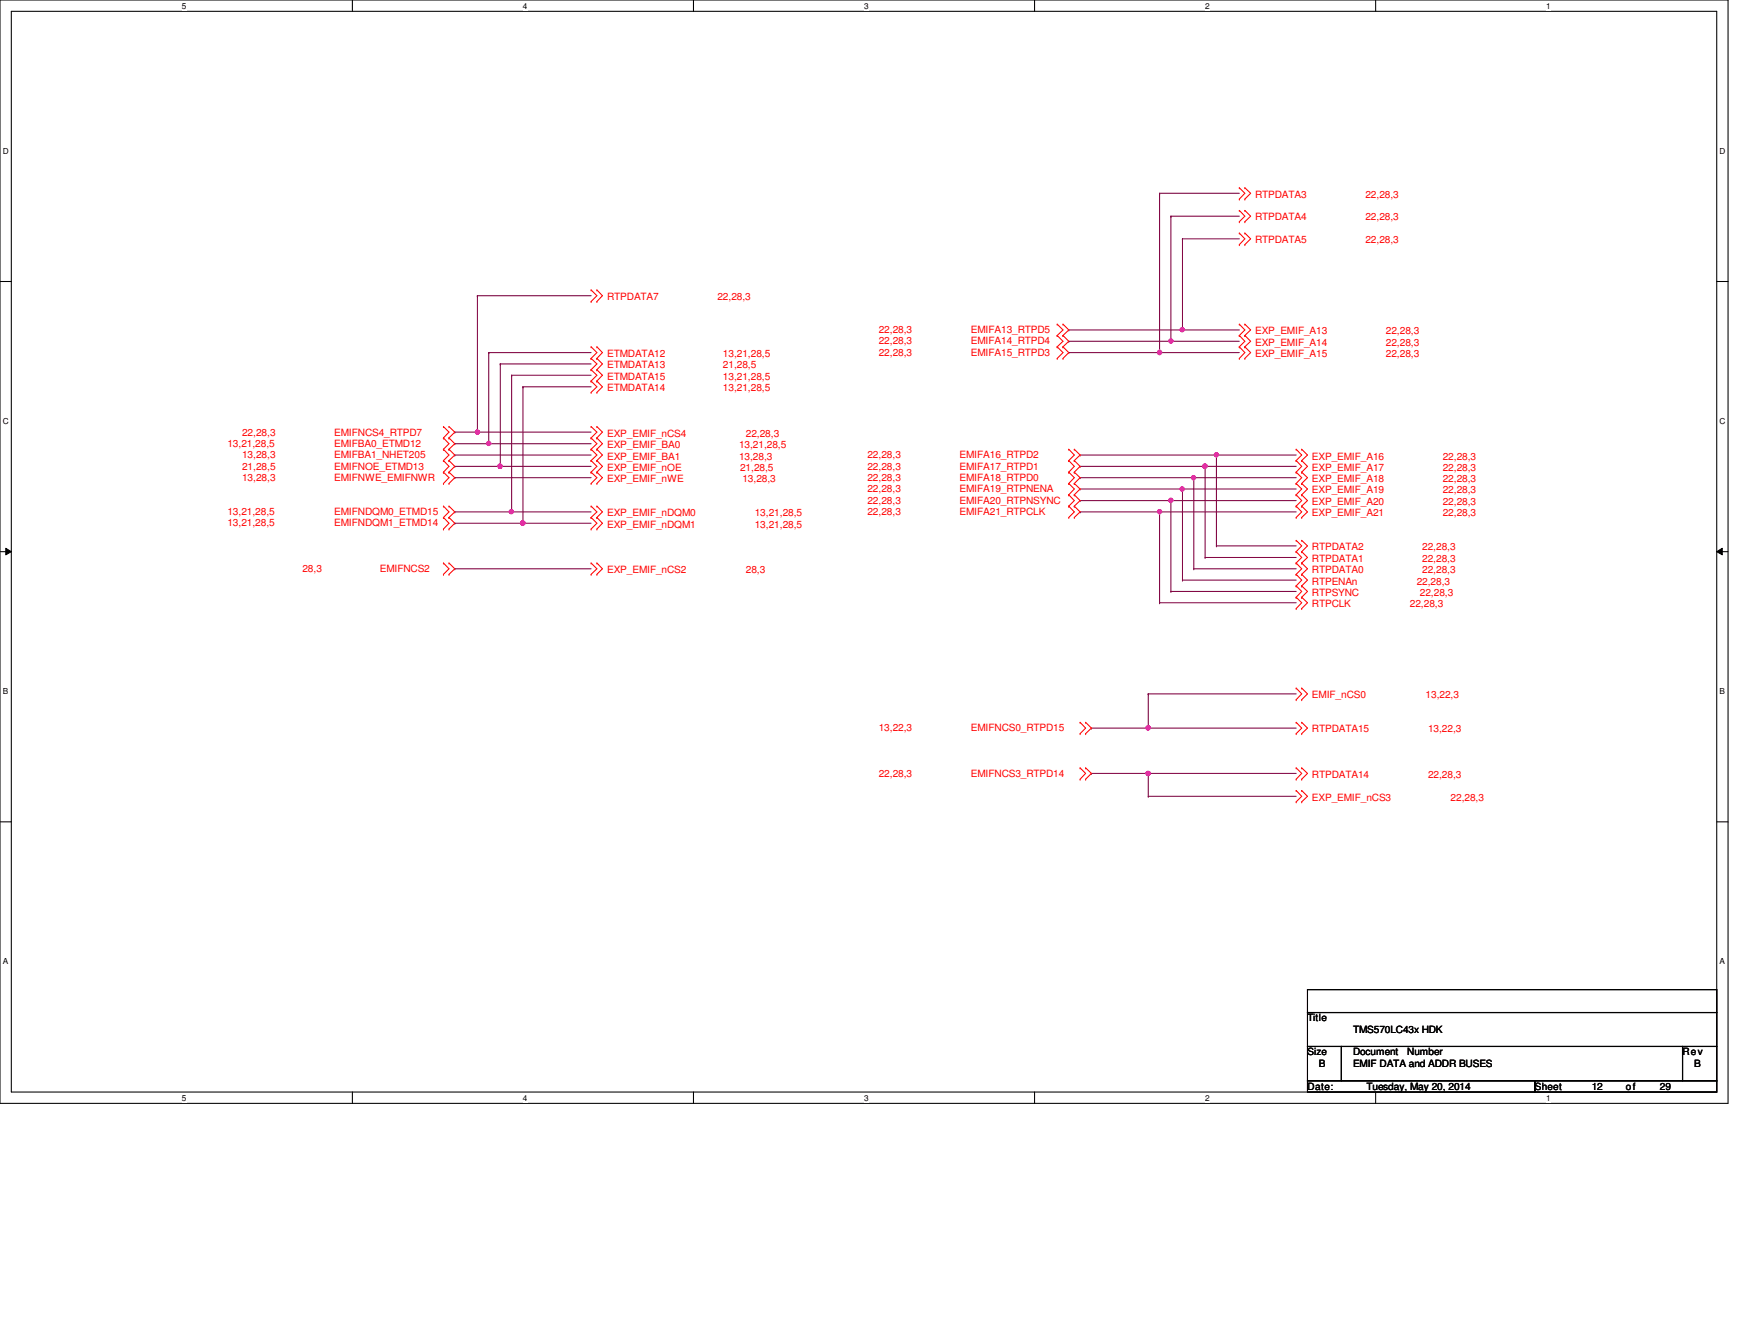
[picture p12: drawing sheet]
<svg xmlns="http://www.w3.org/2000/svg" width="279mm" height="216mm" viewBox="0 0 279 216" stroke-linecap="round" stroke-linejoin="round" font-family="sans-serif">
<path d="M0 0h278v177.4h-278zM1.8 1.8h274.3v173.8h-274.3z" fill="none" stroke="#000" stroke-width=".17"/>
<g fill="#fff">
<path d="M29.3 .2h.7v1.5h-.7z"/>
<path d="M29.3 175.8h.7v1.4h-.7z"/>
</g>
<path d="M56.7 0v1.8M56.7 175.6v1.8" fill="none" stroke="#000" stroke-width=".17"/>
<g fill="#fff">
<path d="M84.1 .2h.7v1.5h-.7z"/>
<path d="M84.1 175.8h.7v1.4h-.7z"/>
</g>
<path d="M111.5 0v1.8M111.5 175.6v1.8" fill="none" stroke="#000" stroke-width=".17"/>
<g fill="#fff">
<path d="M139 .2h.7v1.5h-.7z"/>
<path d="M139 175.8h.7v1.4h-.7z"/>
</g>
<path d="M166.4 0v1.8M166.4 175.6v1.8" fill="none" stroke="#000" stroke-width=".17"/>
<g fill="#fff">
<path d="M193.8 .2h.8v1.5h-.8z"/>
<path d="M193.8 175.8h.8v1.4h-.8z"/>
</g>
<path d="M221.3 0v1.8M221.3 175.6v1.8" fill="none" stroke="#000" stroke-width=".17"/>
<g fill="#fff">
<path d="M248.7 .2h.7v1.5h-.7z"/>
<path d="M248.7 175.8h.7v1.4h-.7z"/>
<path d="M.5 23.5h.9v1.5h-.9z"/>
<path d="M276.6 23.5h.9v1.5h-.9z"/>
<path d="M.5 67h.9v1.5h-.9z"/>
<path d="M276.6 67h.9v1.5h-.9z"/>
</g>
<path d="M0 45.3h1.8M276.1 45.3h1.9" fill="none" stroke="#000" stroke-width=".17"/>
<g fill="#fff">
<path d="M.5 110.4h.8v1.5h-.8z"/>
<path d="M276.6 110.4h.9v1.5h-.9z"/>
</g>
<path d="M0 88.7h1.8M276.1 88.7h1.9" fill="none" stroke="#000" stroke-width=".17"/>
<path d="M.9 88.1l.9 .6-.9 .5zM276.1 88.7l.9-.6v1.1z" fill="#000"/>
<path d="M.9 88.1l.9 .6-.9 .5zM276.1 88.7l.9-.6v1.1z" fill="none" stroke="#000" stroke-width=".16"/>
<g fill="#fff">
<path d="M.5 153.8h.8v1.5h-.8z"/>
<path d="M276.6 153.8h.8v1.5h-.8z"/>
</g>
<path d="M0 132.1h1.8M276.1 132.1h1.9" fill="none" stroke="#000" stroke-width=".17"/>
<path d="M190.2 38.4h.1M190.2 38.4h9.1M190.2 38.4v14.6M190.2 53h.1M190.2 53h9.1" fill="none" stroke="#800040" stroke-width=".17"/>
<circle cx="190.2" cy="53" r=".34" fill="#f0f"/>
<circle cx="190.2" cy="53" r=".34" fill="none" stroke="#f0f" stroke-width=".17"/>
<path d="M188.3 34.8h.1M188.3 34.8h11M188.3 34.8v20.1" fill="none" stroke="#800040" stroke-width=".17"/>
<circle cx="188.3" cy="54.8" r=".34" fill="#f0f"/>
<circle cx="188.3" cy="54.8" r=".34" fill="none" stroke="#f0f" stroke-width=".17"/>
<path d="M186.5 31.1h.1M186.5 31.1h12.8M186.5 31.1v25.6M186.5 56.7h.1M186.5 56.7h12.8M188.3 54.9h.1M188.3 54.9h11" fill="none" stroke="#800040" stroke-width=".17"/>
<circle cx="186.5" cy="56.7" r=".35" fill="#f0f"/>
<circle cx="186.5" cy="56.7" r=".35" fill="none" stroke="#f0f" stroke-width=".17"/>
<path d="M195.7 73.2h.1M195.7 73.2v14.6M195.7 87.8h.1M195.7 87.8h12.8" fill="none" stroke="#800040" stroke-width=".17"/>
<circle cx="195.7" cy="73.1" r=".34" fill="#f0f"/>
<circle cx="195.7" cy="73.1" r=".34" fill="none" stroke="#f0f" stroke-width=".17"/>
<path d="M193.8 75h.1M193.8 75v14.6M193.8 75h14.7M195.7 73.2h.1M195.7 73.2h12.8M193.8 89.6h.1M193.8 89.6h14.7" fill="none" stroke="#800040" stroke-width=".17"/>
<circle cx="193.8" cy="74.9" r=".37" fill="#f0f"/>
<circle cx="193.8" cy="74.9" r=".37" fill="none" stroke="#f0f" stroke-width=".17"/>
<path d="M192 76.8h.1M192 76.8v14.6M192 91.4h.1M192 91.4h16.5" fill="none" stroke="#800040" stroke-width=".17"/>
<circle cx="192" cy="76.8" r=".34" fill="#f0f"/>
<circle cx="192" cy="76.8" r=".34" fill="none" stroke="#f0f" stroke-width=".17"/>
<path d="M190.2 78.6h.1M190.2 78.6v14.7M190.2 78.6h18.3M192 76.8h.1M192 76.8h16.5M190.2 93.3h.1M190.2 93.3h18.3" fill="none" stroke="#800040" stroke-width=".17"/>
<circle cx="190.2" cy="78.6" r=".34" fill="#f0f"/>
<circle cx="190.2" cy="78.6" r=".34" fill="none" stroke="#f0f" stroke-width=".17"/>
<path d="M188.3 95.1h.1M188.3 80.5h.1M188.3 95.1h20.2M188.3 80.5v14.6" fill="none" stroke="#800040" stroke-width=".17"/>
<circle cx="188.3" cy="80.4" r=".34" fill="#f0f"/>
<circle cx="188.3" cy="80.4" r=".34" fill="none" stroke="#f0f" stroke-width=".17"/>
<path d="M186.5 96.9h.1M186.5 82.3h.1M186.5 96.9h22M186.5 82.3v14.6M188.3 80.5h.1M188.3 80.5h20.2" fill="none" stroke="#800040" stroke-width=".17"/>
<circle cx="186.5" cy="82.2" r=".34" fill="#f0f"/>
<circle cx="186.5" cy="82.2" r=".34" fill="none" stroke="#f0f" stroke-width=".17"/>
<path d="M186.5 82.3h.1M186.5 82.3h22M184.7 124.3h.1M184.7 124.3h23.8" fill="none" stroke="#800040" stroke-width=".17"/>
<circle cx="184.7" cy="124.3" r=".36" fill="#f0f"/>
<circle cx="184.7" cy="124.3" r=".36" fill="none" stroke="#f0f" stroke-width=".17"/>
<g fill="none" stroke="#800040" stroke-width=".17">
<path d="M76.8 47.5h.1M76.8 47.5h18.3M76.8 47.5v22M78.6 56.7h.1M78.6 56.7h16.5M78.6 56.7v14.6M80.5 58.5h.1M80.5 58.5h14.6M80.5 58.5v16.5M171.9 53h.1M171.9 56.7h.1M171.9 53h18.3"/>
<path d="M171.9 56.7h14.6M76.8 69.5h.1M76.8 69.5h18.3M82.3 60.3h.1M82.3 60.3h12.8M82.3 60.3v22M84.1 62.2h.1M84.1 62.2h11M84.1 62.2v21.9M173.7 73.2h.1M173.7 75h.1M173.7 76.8h.1"/>
<path d="M173.7 78.6h.1M173.7 73.2h22M173.7 75h20.1M173.7 76.8h18.3M173.7 78.6h16.5M173.7 80.5h.1M173.7 82.3h.1M173.7 80.5h14.6M173.7 82.3h12.8M184.7 117.1h.1M184.7 117.1h23.8M184.7 128h.1"/>
<path d="M184.7 128h23.8"/>
</g>
<circle cx="76.8" cy="69.5" r=".34" fill="#f0f"/>
<circle cx="76.8" cy="69.5" r=".34" fill="none" stroke="#f0f" stroke-width=".17"/>
<path d="M84.1 84.1h.1M84.1 84.1h11" fill="none" stroke="#800040" stroke-width=".17"/>
<circle cx="84.1" cy="84.1" r=".37" fill="#f0f"/>
<circle cx="84.1" cy="84.1" r=".37" fill="none" stroke="#f0f" stroke-width=".17"/>
<path d="M82.3 82.3h.1M82.3 82.3h12.8" fill="none" stroke="#800040" stroke-width=".17"/>
<circle cx="82.2" cy="82.2" r=".34" fill="#f0f"/>
<circle cx="82.2" cy="82.2" r=".34" fill="none" stroke="#f0f" stroke-width=".17"/>
<path d="M80.5 75h.1M80.5 75h14.6" fill="none" stroke="#800040" stroke-width=".17"/>
<circle cx="80.4" cy="74.9" r=".35" fill="#f0f"/>
<circle cx="80.4" cy="74.9" r=".35" fill="none" stroke="#f0f" stroke-width=".17"/>
<path d="M78.6 71.3h.1M78.6 71.3h16.5" fill="none" stroke="#800040" stroke-width=".17"/>
<circle cx="78.6" cy="71.3" r=".34" fill="#f0f"/>
<circle cx="78.6" cy="71.3" r=".34" fill="none" stroke="#f0f" stroke-width=".17"/>
<g fill="none" stroke="#800040" stroke-width=".17">
<path d="M73.2 69.5h.1M73.2 71.3h.1M73.2 75h.1M73.2 73.2h.1M73.2 76.8h.1M73.2 69.5h3.6M73.2 71.3h5.4M73.2 75h7.3M73.2 73.2h21.9M73.2 76.8h21.9M73.2 82.3h.1M73.2 84.1h.1"/>
<path d="M73.2 91.4h.1M73.2 82.3h9.1M73.2 84.1h10.9M73.2 91.4h21.9M184.7 111.5h.1M184.7 111.5v5.6"/>
</g>
<circle cx="184.7" cy="117" r=".36" fill="#f0f"/>
<circle cx="184.7" cy="117" r=".36" fill="none" stroke="#f0f" stroke-width=".17"/>
<path d="M171.9 54.9h.1M171.9 54.9h16.4M175.6 117.1h.1M175.6 117.1h9.1M184.7 111.5h.1M184.7 111.5h23.8M175.6 124.3h.1M175.6 124.3h9.1M184.7 124.3h.1M184.7 124.3v3.7" fill="none" stroke="#800040" stroke-width=".17"/>
<g fill="none" stroke="#f00" stroke-width=".17">
<path d="M199.3 37.5h.1M199.3 39.3h.1M199.3 33.8h.1M199.3 35.6h.1M199.3 30.2h.1M199.3 32h.1M199.3 37.5l.9 .9-.9 .9M199.3 33.8l.9 1-.9 .8M199.3 30.2l.9 .9-.9 .9M200.2 37.5h.1M200.2 39.3h.1M200.2 33.8h.1"/>
<path d="M200.2 35.6h.1M200.2 30.2h.1M200.2 32h.1M200.2 37.5l1 .9-1 .9M200.2 33.8l1 1-1 .8M200.2 30.2l1 .9-1 .9M95.1 46.6h.1M95.1 48.5h.1M95.1 55.8h.1M95.1 57.6h.1M95.1 59.4h.1M95.1 57.6l.9 .9-.9 .9"/>
<path d="M95.1 46.6l.9 .9-.9 1M95.1 55.8l.9 .9-.9 .9M95.1 59.4l.9 .9-.9 1M96 46.6h.1M96 48.5h.1M96 55.8h.1M96 57.6h.1M96 59.4h.1M96 46.6l.9 .9-.9 1M96 55.8l.9 .9-.9 .9M96 57.6l.9 .9-.9 .9M96 59.4l.9 .9-.9 1"/>
<path d="M170.1 53.9h.1M170.1 52.1h.1M170.1 55.8h.1M170.1 57.6h.1M170.1 52.1l.9 .9-.9 .9M170.1 53.9l.9 1-.9 .9M170.1 55.8l.9 .9-.9 .9M171 52.1h.1M171 53.9h.1M171 55.8h.1M171 57.6h.1M171 52.1l.9 .9-.9 .9"/>
<path d="M171 53.9l.9 1-.9 .9M171 55.8l.9 .9-.9 .9M199.3 52.1h.1M199.3 53.9h.1M199.3 55.8h.1M199.3 57.6h.1M199.3 52.1l.9 .9-.9 .9M199.3 53.9l.9 1-.9 .9M199.3 55.8l.9 .9-.9 .9M200.2 52.1h.1M200.2 53.9h.1M200.2 55.8h.1"/>
<path d="M200.2 57.6h.1M200.2 52.1l1 .9-1 .9M200.2 53.9l1 1-1 .9M200.2 55.8l1 .9-1 .9M71.3 74h.1M71.3 72.2h.1M71.3 75.9h.1M71.3 77.7h.1M71.3 70.4h.1M71.3 68.6h.1M71.3 72.2l.9 1-.9 .8M71.3 74l.9 1-.9 .9"/>
<path d="M71.3 75.9l.9 .9-.9 .9M71.3 70.4l.9 .9-.9 .9M71.3 68.6l.9 .9-.9 .9M72.2 72.2h.1M72.2 74h.1M72.2 75.9h.1M72.2 77.7h.1M72.2 68.6h.1M72.2 70.4h.1M72.2 72.2l1 1-1 .8M72.2 74l1 1-1 .9M72.2 75.9l1 .9-1 .9"/>
<path d="M72.2 68.6l1 .9-1 .9M72.2 70.4l1 .9-1 .9M95.1 68.6h.1M95.1 70.4h.1M95.1 72.2h.1M95.1 74h.1M95.1 75.9h.1M95.1 77.7h.1M95.1 61.3h.1M95.1 63.1h.1M95.1 68.6l.9 .9-.9 .9M95.1 70.4l.9 .9-.9 .9"/>
<path d="M95.1 72.2l.9 1-.9 .8M95.1 74l.9 1-.9 .9M95.1 75.9l.9 .9-.9 .9M95.1 61.3l.9 .9-.9 .9M96 68.6h.1M96 70.4h.1M96 72.2h.1M96 74h.1M96 75.9h.1M96 77.7h.1M96 61.3h.1M96 63.1h.1"/>
<path d="M96 68.6l.9 .9-.9 .9M96 70.4l.9 .9-.9 .9M96 72.2l.9 1-.9 .8M96 74l.9 1-.9 .9M96 75.9l.9 .9-.9 .9M96 61.3l.9 .9-.9 .9M171.9 74h.1M171.9 72.2h.1M171.9 75.9h.1M171.9 77.7h.1M171.9 79.5h.1M171.9 79.5l.9 1-.9 .9"/>
<path d="M171.9 72.2l.9 1-.9 .8M171.9 74l.9 1-.9 .9M171.9 75.9l.9 .9-.9 .9M171.9 77.7l.9 .9-.9 .9M172.8 72.2h.1M172.8 74h.1M172.8 75.9h.1M172.8 77.7h.1M172.8 79.5h.1M172.8 72.2l.9 1-.9 .8M172.8 74l.9 1-.9 .9M172.8 75.9l.9 .9-.9 .9"/>
<path d="M172.8 77.7l.9 .9-.9 .9M172.8 79.5l.9 1-.9 .9M208.5 72.2h.1M208.5 74h.1M208.5 75.9h.1M208.5 77.7h.1M208.5 79.5h.1M208.5 72.2l.9 1-.9 .8M208.5 74l.9 1-.9 .9M208.5 75.9l.9 .9-.9 .9M208.5 77.7l.9 .9-.9 .9M208.5 79.5l.9 1-.9 .9"/>
<path d="M209.4 72.2h.1M209.4 74h.1M209.4 75.9h.1M209.4 77.7h.1M209.4 79.5h.1M209.4 72.2l.9 1-.9 .8M209.4 74l.9 1-.9 .9M209.4 75.9l.9 .9-.9 .9M209.4 77.7l.9 .9-.9 .9M209.4 79.5l.9 1-.9 .9M71.3 83.2h.1M71.3 81.4h.1"/>
<path d="M71.3 85h.1M71.3 92.3h.1M71.3 90.5h.1M71.3 81.4l.9 .9-.9 .9M71.3 83.2l.9 .9-.9 .9M71.3 90.5l.9 .9-.9 .9M72.2 81.4h.1M72.2 83.2h.1M72.2 85h.1M72.2 90.5h.1M72.2 92.3h.1M72.2 81.4l1 .9-1 .9"/>
<path d="M72.2 83.2l1 .9-1 .9M72.2 90.5l1 .9-1 .9M95.1 81.4h.1M95.1 83.2h.1M95.1 85h.1M95.1 90.5h.1M95.1 92.3h.1M95.1 81.4l.9 .9-.9 .9M95.1 83.2l.9 .9-.9 .9M95.1 90.5l.9 .9-.9 .9M96 81.4h.1M96 83.2h.1"/>
<path d="M96 85h.1M96 90.5h.1M96 92.3h.1M96 81.4l.9 .9-.9 .9M96 83.2l.9 .9-.9 .9M96 90.5l.9 .9-.9 .9M171.9 81.4h.1M171.9 83.2h.1M171.9 81.4l.9 .9-.9 .9M172.8 81.4h.1M172.8 83.2h.1M172.8 81.4l.9 .9-.9 .9"/>
<path d="M208.5 86.9h.1M208.5 88.7h.1M208.5 90.5h.1M208.5 92.3h.1M208.5 94.2h.1M208.5 81.4h.1M208.5 96h.1M208.5 83.2h.1M208.5 97.8h.1M208.5 86.9l.9 .9-.9 .9M208.5 88.7l.9 .9-.9 .9M208.5 90.5l.9 .9-.9 .9"/>
<path d="M208.5 92.3l.9 1-.9 .9M208.5 94.2l.9 .9-.9 .9M208.5 81.4l.9 .9-.9 .9M208.5 96l.9 .9-.9 .9M209.4 86.9h.1M209.4 88.7h.1M209.4 90.5h.1M209.4 92.3h.1M209.4 94.2h.1M209.4 81.4h.1M209.4 96h.1M209.4 83.2h.1"/>
<path d="M209.4 97.8h.1M209.4 86.9l.9 .9-.9 .9M209.4 88.7l.9 .9-.9 .9M209.4 90.5l.9 .9-.9 .9M209.4 92.3l.9 1-.9 .9M209.4 94.2l.9 .9-.9 .9M209.4 81.4l.9 .9-.9 .9M209.4 96l.9 .9-.9 .9M173.7 117.9h.1M173.7 116.1h.1M173.7 116.1l.9 1-.9 .8M174.6 116.1h.1"/>
<path d="M174.6 117.9h.1M174.6 116.1l1 1-1 .8M208.5 110.6h.1M208.5 112.5h.1M208.5 116.1h.1M208.5 117.9h.1M208.5 110.6l.9 .9-.9 1M208.5 116.1l.9 1-.9 .8M209.4 110.6h.1M209.4 112.5h.1M209.4 116.1h.1M209.4 117.9h.1"/>
<path d="M209.4 110.6l.9 .9-.9 1M209.4 116.1l.9 1-.9 .8M173.7 125.3h.1M173.7 123.4h.1M173.7 123.4l.9 .9-.9 1M174.6 123.4h.1M174.6 125.3h.1M174.6 123.4l1 .9-1 1M208.5 127.1h.1M208.5 128.9h.1M208.5 123.4h.1M208.5 125.3h.1"/>
<path d="M208.5 127.1l.9 .9-.9 .9M208.5 123.4l.9 .9-.9 1M209.4 127.1h.1M209.4 128.9h.1M209.4 123.4h.1M209.4 125.3h.1M209.4 127.1l.9 .9-.9 .9M209.4 123.4l.9 .9-.9 1"/>
</g>
<path d="M210.3 159.1h65.8v3.7h-65.8zM210.3 162.8h65.8v5.4h-65.8zM210.3 168.2h5.5v5.5h-5.5zM210.3 173.7h36.6v1.9h-36.6zM215.8 168.2h54.8v5.5h-54.8zM246.9 173.7h29.2v1.9h-29.2zM270.6 168.2h5.5v5.5h-5.5z" fill="none" stroke="#000" stroke-width=".17"/>
<circle cx="190.2" cy="53" r=".34" fill="#f0f"/>
<circle cx="190.2" cy="53" r=".34" fill="none" stroke="#f0f" stroke-width=".17"/>
<circle cx="188.3" cy="54.8" r=".34" fill="#f0f"/>
<circle cx="188.3" cy="54.8" r=".34" fill="none" stroke="#f0f" stroke-width=".17"/>
<circle cx="186.5" cy="56.7" r=".35" fill="#f0f"/>
<circle cx="186.5" cy="56.7" r=".35" fill="none" stroke="#f0f" stroke-width=".17"/>
<circle cx="195.7" cy="73.1" r=".34" fill="#f0f"/>
<circle cx="195.7" cy="73.1" r=".34" fill="none" stroke="#f0f" stroke-width=".17"/>
<circle cx="193.8" cy="74.9" r=".37" fill="#f0f"/>
<circle cx="193.8" cy="74.9" r=".37" fill="none" stroke="#f0f" stroke-width=".17"/>
<circle cx="192" cy="76.8" r=".34" fill="#f0f"/>
<circle cx="192" cy="76.8" r=".34" fill="none" stroke="#f0f" stroke-width=".17"/>
<circle cx="190.2" cy="78.6" r=".34" fill="#f0f"/>
<circle cx="190.2" cy="78.6" r=".34" fill="none" stroke="#f0f" stroke-width=".17"/>
<circle cx="188.3" cy="80.4" r=".34" fill="#f0f"/>
<circle cx="188.3" cy="80.4" r=".34" fill="none" stroke="#f0f" stroke-width=".17"/>
<circle cx="186.5" cy="82.2" r=".34" fill="#f0f"/>
<circle cx="186.5" cy="82.2" r=".34" fill="none" stroke="#f0f" stroke-width=".17"/>
<circle cx="184.7" cy="124.3" r=".36" fill="#f0f"/>
<circle cx="184.7" cy="124.3" r=".36" fill="none" stroke="#f0f" stroke-width=".17"/>
<circle cx="76.8" cy="69.5" r=".34" fill="#f0f"/>
<circle cx="76.8" cy="69.5" r=".34" fill="none" stroke="#f0f" stroke-width=".17"/>
<circle cx="84.1" cy="84.1" r=".37" fill="#f0f"/>
<circle cx="84.1" cy="84.1" r=".37" fill="none" stroke="#f0f" stroke-width=".17"/>
<circle cx="82.2" cy="82.2" r=".34" fill="#f0f"/>
<circle cx="82.2" cy="82.2" r=".34" fill="none" stroke="#f0f" stroke-width=".17"/>
<circle cx="80.4" cy="74.9" r=".35" fill="#f0f"/>
<circle cx="80.4" cy="74.9" r=".35" fill="none" stroke="#f0f" stroke-width=".17"/>
<circle cx="78.6" cy="71.3" r=".34" fill="#f0f"/>
<circle cx="78.6" cy="71.3" r=".34" fill="none" stroke="#f0f" stroke-width=".17"/>
<circle cx="184.7" cy="117" r=".36" fill="#f0f"/>
<circle cx="184.7" cy="117" r=".36" fill="none" stroke="#f0f" stroke-width=".17"/>
<g font-size="1.6" fill="#f00">
<text x="201.9" y="35.4">RTPDATA4</text>
<text x="201.9" y="31.8">RTPDATA3</text>
<text x="219.6" y="35.4">22,28,3</text>
<text x="219.6" y="31.8">22,28,3</text>
<text x="201.9" y="39.1">RTPDATA5</text>
<text x="219.6" y="39.1">22,28,3</text>
<text x="97.7" y="48.3">RTPDATA7</text>
<text x="115.4" y="48.3">22,28,3</text>
<text x="141.4" y="53.6">22,28,3</text>
<text x="156.2" y="53.6">EMIFA13_RTPD5</text>
<text x="201.9" y="53.7">EXP_EMIF_A13</text>
<text x="222.9" y="53.7">22,28,3</text>
<text x="97.7" y="57.4">ETMDATA12</text>
<text x="97.7" y="59.2">ETMDATA13</text>
<text x="116.3" y="57.4">13,21,28,5</text>
<text x="116.3" y="59.2">21,28,5</text>
<text x="141.4" y="55.4">22,28,3</text>
<text x="141.4" y="57.2">22,28,3</text>
<text x="156.2" y="55.4">EMIFA14_RTPD4</text>
<text x="156.2" y="57.2">EMIFA15_RTPD3</text>
<text x="201.9" y="55.6">EXP_EMIF_A14</text>
<text x="201.9" y="57.4">EXP_EMIF_A15</text>
<text x="222.9" y="55.6">22,28,3</text>
<text x="222.9" y="57.4">22,28,3</text>
<text x="97.7" y="61">ETMDATA15</text>
<text x="97.7" y="62.9">ETMDATA14</text>
<text x="116.3" y="61">13,21,28,5</text>
<text x="116.3" y="62.9">13,21,28,5</text>
<text x="36.6" y="71.8">13,21,28,5</text>
<text x="38.9" y="70">22,28,3</text>
<text x="53.8" y="70">EMIFNCS4_RTPD7</text>
<text x="53.8" y="71.8">EMIFBA0_ETMD12</text>
<text x="97.7" y="70.2">EXP_EMIF_nCS4</text>
<text x="120" y="70.2">22,28,3</text>
<text x="38.9" y="73.7">13,28,3</text>
<text x="38.9" y="75.5">21,28,5</text>
<text x="38.9" y="77.3">13,28,3</text>
<text x="53.8" y="73.7">EMIFBA1_NHET205</text>
<text x="53.8" y="75.5">EMIFNOE_ETMD13</text>
<text x="53.8" y="77.3">EMIFNWE_EMIFNWR</text>
<text x="97.7" y="72">EXP_EMIF_BA0</text>
<text x="97.7" y="73.9">EXP_EMIF_BA1</text>
<text x="97.7" y="75.7">EXP_EMIF_nOE</text>
<text x="97.7" y="77.5">EXP_EMIF_nWE</text>
<text x="118.9" y="72">13,21,28,5</text>
<text x="118.9" y="73.9">13,28,3</text>
<text x="119" y="75.7">21,28,5</text>
<text x="119.4" y="77.5">13,28,3</text>
<text x="139.5" y="73.7">22,28,3</text>
<text x="139.5" y="75.5">22,28,3</text>
<text x="139.5" y="77.3">22,28,3</text>
<text x="154.3" y="73.7">EMIFA16_RTPD2</text>
<text x="154.3" y="75.5">EMIFA17_RTPD1</text>
<text x="154.3" y="77.3">EMIFA18_RTPD0</text>
<text x="211" y="73.9">EXP_EMIF_A16</text>
<text x="211" y="75.7">EXP_EMIF_A17</text>
<text x="211" y="77.5">EXP_EMIF_A18</text>
<text x="232.1" y="73.9">22,28,3</text>
<text x="232.1" y="75.7">22,28,3</text>
<text x="232.1" y="77.5">22,28,3</text>
<text x="36.6" y="82.8">13,21,28,5</text>
<text x="53.8" y="82.8">EMIFNDQM0_ETMD15</text>
<text x="97.7" y="83">EXP_EMIF_nDQM0</text>
<text x="121.4" y="83">13,21,28,5</text>
<text x="139.5" y="79.2">22,28,3</text>
<text x="139.5" y="81">22,28,3</text>
<text x="139.5" y="82.8">22,28,3</text>
<text x="154.3" y="79.2">EMIFA19_RTPNENA</text>
<text x="154.3" y="81">EMIFA20_RTPNSYNC</text>
<text x="154.3" y="82.8">EMIFA21_RTPCLK</text>
<text x="211" y="79.3">EXP_EMIF_A19</text>
<text x="211" y="81.2">EXP_EMIF_A20</text>
<text x="211" y="83">EXP_EMIF_A21</text>
<text x="232.1" y="79.3">22,28,3</text>
<text x="232.1" y="81.2">22,28,3</text>
<text x="232.1" y="83">22,28,3</text>
<text x="36.6" y="84.6">13,21,28,5</text>
<text x="53.8" y="84.6">EMIFNDQM1_ETMD14</text>
<text x="97.7" y="84.8">EXP_EMIF_nDQM1</text>
<text x="121.4" y="84.8">13,21,28,5</text>
<text x="211" y="88.5">RTPDATA2</text>
<text x="228.8" y="88.5">22,28,3</text>
<text x="48.6" y="91.9">28,3</text>
<text x="61.1" y="91.9">EMIFNCS2</text>
<text x="97.7" y="92.2">EXP_EMIF_nCS2</text>
<text x="120" y="92.2">28,3</text>
<text x="211" y="90.3">RTPDATA1</text>
<text x="211" y="92.2">RTPDATA0</text>
<text x="211" y="94">RTPENAn</text>
<text x="211" y="95.8">RTPSYNC</text>
<text x="227.9" y="94">22,28,3</text>
<text x="228.4" y="95.8">22,28,3</text>
<text x="228.8" y="90.3">22,28,3</text>
<text x="228.8" y="92.2">22,28,3</text>
<text x="211" y="97.6">RTPCLK</text>
<text x="226.8" y="97.6">22,28,3</text>
<text x="211" y="112.3">EMIF_nCS0</text>
<text x="229.3" y="112.3">13,22,3</text>
<text x="141.4" y="117.6">13,22,3</text>
<text x="156.2" y="117.6">EMIFNCS0_RTPD15</text>
<text x="211" y="117.7">RTPDATA15</text>
<text x="229.7" y="117.7">13,22,3</text>
<text x="141.4" y="124.9">22,28,3</text>
<text x="156.2" y="124.9">EMIFNCS3_RTPD14</text>
<text x="211" y="125.1">RTPDATA14</text>
<text x="229.7" y="125.1">22,28,3</text>
<text x="211" y="128.7">EXP_EMIF_nCS3</text>
<text x="233.3" y="128.7">22,28,3</text>
</g>
<g font-size="1.6">
<text x="210.3" y="164.2">Title</text>
<text x="217.6" y="166">TMS570LC43x HDK</text>
<text x="210.3" y="169.7">Size</text>
<text x="212.1" y="171.5">B</text>
<text x="217.6" y="169.7">Document</text>
<text x="217.6" y="171.5">EMIF DATA and ADDR BUSES</text>
<text x="226.4" y="169.7">Number</text>
<text x="270.6" y="169.7">Rev</text>
<text x="272.5" y="171.5">B</text>
<text x="210.3" y="175.2">Date:</text>
<text x="219.8" y="175.2">Tuesday, May 20, 2014</text>
<text x="246.9" y="175.2">Sheet</text>
<text x="256" y="175.2">12</text>
<text x="261.5" y="175.2">of</text>
<text x="267" y="175.2">29</text>
</g>
<g font-size="1.3">
<text x="29.3" y="1.4">5</text>
<text x="84.1" y="1.4">4</text>
<text x="139" y="1.4">3</text>
<text x="193.8" y="1.4">2</text>
<text x="248.7" y="1.4">1</text>
<text x=".5" y="24.7">D</text>
<text x="276.6" y="24.7">D</text>
<text x=".5" y="68.2">C</text>
<text x="276.6" y="68.2">C</text>
<text x=".5" y="111.6">B</text>
<text x="276.6" y="111.6">B</text>
<text x=".5" y="155">A</text>
<text x="276.6" y="155">A</text>
<text x="29.3" y="177">5</text>
<text x="84.1" y="177">4</text>
<text x="139" y="177">3</text>
<text x="193.8" y="177">2</text>
<text x="248.7" y="177">1</text>
</g>
</svg>
